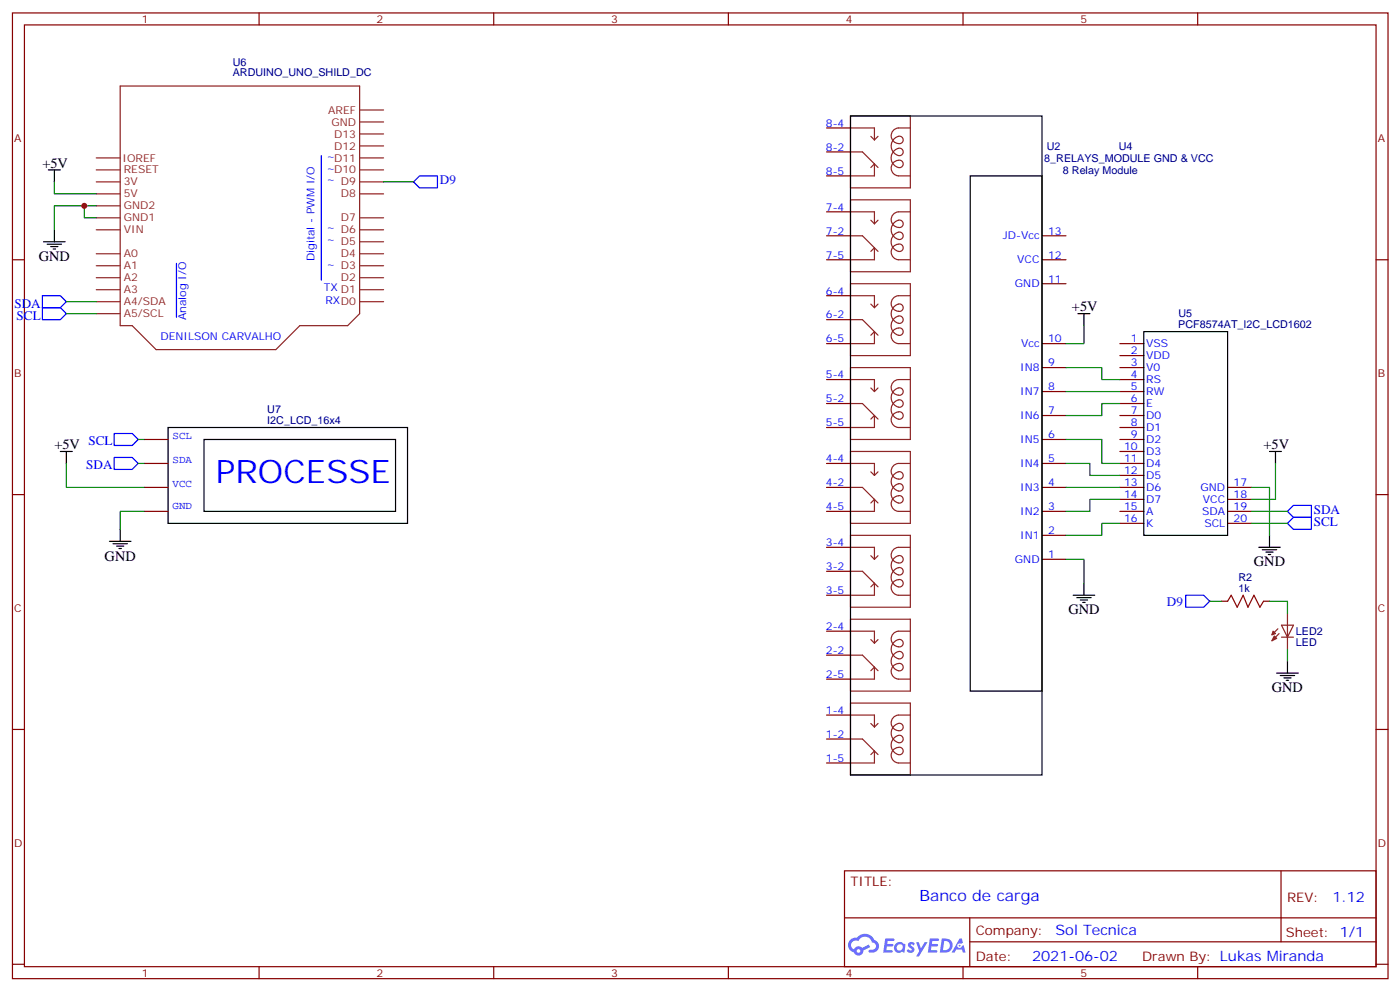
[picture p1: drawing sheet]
<svg xmlns="http://www.w3.org/2000/svg" width="413mm" height="292mm" viewBox="0 0 413 292" stroke-linecap="round" stroke-linejoin="round" font-family="sans-serif">
<g fill="none" stroke="#870000" stroke-width=".35">
<path d="M3.7 3.8h405.3v284.3h-405.3zM7.2 7.3h398.3v277.3h-398.3zM76.3 3.8v3.5M145.5 3.8v3.5M214.6 3.8v3.5M283.8 3.8v3.5M352.9 3.8v3.5M3.7 76.5h3.5M405.5 76.5h3.5M3.7 145.6h3.5M405.5 145.6h3.5M3.7 214.8h3.5"/>
<path d="M405.5 214.8h3.5M248.8 256.4h156.7v28.2h-156.7zM377.5 256.4v20.9M248.9 270.2h156.5M285.8 277.3h119.6M285.8 270.2v14.2M3.7 283.9h3.5M76.3 284.6v3.5M145.5 284.6v3.5M214.6 284.6v3.5M283.8 284.6v3.5M352.9 284.6v3.5"/>
<path d="M405.5 283.9h3.5"/>
</g>
<g fill="#5487ff">
<path d="M267.8 277.6a1.22 1.22 0 0 1 1.8 .2l-.4 .6a.47 .47 0 0 0-.4-.4 .47 .47 0 0 0-.5 .2l.2 .2a1.14 1.14 0 0 1 .8 1.8 1.14 1.14 0 0 1-2 0l-.2-.2 .5-.6 .7 .5a.29 .29 0 0 0 .4-.3 .29 .29 0 0 0-.3-.3 1.04 1.04 0 0 1-.6-1.7z"/>
<path d="M260.8 276.3h2.4l.3 .2-.1 .5-1.8 .1-.2 .8h1.6l.3 .4-.4 .4h-1.6l-.1 1.1h1.7l.2 .3-.2 .3-2.7 .1z"/>
<path d="M274 276.3h2.3l.4 .2-.2 .5-1.8 .1-.1 .8h1.5l.3 .4-.3 .4h-1.6l-.2 1.1h1.7l.2 .3-.2 .3-2.6 .1z"/>
<path d="M282.7 276.3h.7l.4 1.3-.6 .3a.69 .69 0 0 0-1.1 .3 .69 .69 0 0 0 .5 .9 .69 .69 0 0 0 .9-.6l.4-.2 .6 2.2h-.8l-.2-.9h-1.7l-.5 .9h-.9z"/>
<path d="M270 277.4h.7l.7 1.8 1.1-1.8h.8l-2.5 4.2h-.9l1-1.5z"/>
<path d="M277.5 276.3l-.6 4.2h1.4a2.11 2.11 0 0 0 2.4-2.1 2.11 2.11 0 0 0-2.5-2.1zM278.2 277.1a1.39 1.39 0 0 1 1.7 1.4 1.39 1.39 0 0 1-1.8 1.3h-.2z"/>
<path d="M263.8 277.9a1.54 1.54 0 0 0 0 2.2 1.54 1.54 0 0 0 2.1 .1l.6 .3 .3-2.3-.1-.3h-.5a1.49 1.49 0 0 0-2.4 0zM264.1 278.9a.95 .95 0 0 1 1.9 0 .95 .95 0 0 1-1.9 0z"/>
<path d="M250.6 276.7a2.18 2.18 0 0 0 1 3.7 1.44 1.44 0 0 0 1.7 .9 1.44 1.44 0 0 0 1.1-1.4l2-1.1-.4-.7-1.9 1a1.47 1.47 0 0 0-2.5 .4 1.39 1.39 0 0 1-.6-1.9 1.39 1.39 0 0 1 2-.5 2.12 2.12 0 0 1 2.1-1.3 2.12 2.12 0 0 1 1.9 1.7 1.14 1.14 0 0 1 1.1 1.4 1.14 1.14 0 0 1-1.6 .7 .43 .43 0 0 0-.6 .4 .43 .43 0 0 0 .4 .5 1.98 1.98 0 0 0 2.6-1.2 1.98 1.98 0 0 0-1.3-2.6 3.1 3.1 0 0 0-5.2-.6l-.9 .1zM252.4 280a.55 .55 0 0 1 1.1 0 .55 .55 0 0 1-1.1 0z"/>
<circle cx="282.8" cy="278.4" r=".26"/>
</g>
<path d="M361.7 177l1.1-1.7 1.8 3.5 1.7-3.5 1.4 3.5 1.8-3.5 1.8 3.5 1-1.8" fill="none" stroke="#a10000" stroke-width=".35"/>
<g fill="none" stroke="#870000" stroke-width=".35">
<path d="M243.6 37.7h7M243.6 44.7h7M243.6 51.8h7M243.6 76.5h7M243.6 69.4h7M243.6 62.4h7M307.1 76.5h7M307.1 69.4h7M243.6 94.1h7M243.6 87.1h7M307.1 83.5h7M243.6 101.2h7"/>
<path d="M243.6 118.8h7M243.6 111.8h7M307.1 115.3h7M307.1 108.2h7M307.1 101.2h7M330 115.3h7M330 108.2h7M330 101.2h7M330 118.8h7M330 111.8h7M330 104.7h7M42.5 136.5h7"/>
<path d="M42.5 129.4h7M243.6 136.5h7M243.6 125.9h7M307.1 136.5h7M307.1 129.4h7M307.1 122.3h7M330 136.5h7M330 129.4h7M330 122.3h7M330 125.9h7M330 132.9h7M330 140h7"/>
<path d="M42.5 150.6h7M42.5 143.5h7M243.6 150.6h7M243.6 143.5h7M307.1 157.6h7M307.1 150.6h7M307.1 143.5h7M330 150.6h7M330 143.5h7M330 147h7M330 154.1h7M361.7 150.6h7.1"/>
<path d="M361.7 143.5h7.1M361.7 147h7.1M361.7 154.1h7.1M243.6 168.2h7M243.6 161.1h7M243.6 175.3h7M307.1 164.7h7M360 177h1.7M372.3 177h1.8M243.6 192.9h7M243.6 185.8h7M243.6 200h7"/>
<path d="M243.6 217.6h7M243.6 210.5h7M243.6 224.6h7"/>
</g>
<g fill="none" stroke="#8c2424" stroke-width=".35">
<path d="M35.4 25.3h70.6v67.1l-3.6 3.5h-14.1l-7 7h-35.3l-7.1-7h-3.5zM106 39.4h7M106 35.9h7M106 32.4h7M250.6 34.1h17.7v21.2h-17.7zM250.6 37.7h7.1v3.5M268.3 37.7h-3.6a2.28 2.28 0 0 0-2 2.8 2.28 2.28 0 0 0 3 1.6 1.1 1.1 0 0 0 .3-1.4 1.1 1.1 0 0 0-1.3-.6 2.86 2.86 0 0 0-2.1 3.2 2.86 2.86 0 0 0 2.8 2.5 1.1 1.1 0 0 0 .7-1.4 1.1 1.1 0 0 0-1.4-.7 2.86 2.86 0 0 0-2.1 3.1 2.86 2.86 0 0 0 2.8 2.5 1.1 1.1 0 0 0 .7-1.4 1.1 1.1 0 0 0-1.4-.7 2.3 2.3 0 0 0-2.1 2.3 2.3 2.3 0 0 0 2.1 2.3h3.6M28.4 57.1h7M28.4 53.6h7M28.4 50h7M28.4 46.5h7M106 57.1h7"/>
<path d="M106 53.6h7M106 50h7M106 46.5h7M106 43h7M250.6 58.8h17.7v21.2h-17.7zM250.6 44.7h3.5l4.6 4.6M256.6 49.3l1.1-1v3.5h-7.1M256.6 40.1l1.1 1.1M258.7 40.1l-1 1.1M28.4 78.2h7M28.4 74.7h7M28.4 67.7h7"/>
<path d="M28.4 64.1h7M28.4 60.6h7M106 78.2h7M106 74.7h7M106 71.2h7M106 67.7h7M106 64.1h7M250.6 62.4h7.1v3.5M250.6 69.4h3.5l4.6 4.6M256.6 74l1.1-1v3.5h-7.1M256.6 64.8l1.1 1.1M258.7 64.8l-1 1.1"/>
<path d="M268.3 62.4h-3.6a2.28 2.28 0 0 0-2 2.7 2.28 2.28 0 0 0 3 1.7 1.1 1.1 0 0 0 .3-1.4 1.1 1.1 0 0 0-1.3-.6 2.86 2.86 0 0 0-2.1 3.2 2.86 2.86 0 0 0 2.8 2.5 1.1 1.1 0 0 0 .7-1.4 1.1 1.1 0 0 0-1.4-.7 2.86 2.86 0 0 0-2.1 3.1 2.86 2.86 0 0 0 2.8 2.5 1.1 1.1 0 0 0 .7-1.4 1.1 1.1 0 0 0-1.4-.7 2.3 2.3 0 0 0-2.1 2.3 2.3 2.3 0 0 0 2.1 2.3h3.6M28.4 88.8h7M28.4 85.3h7M28.4 81.8h7M28.4 92.4h7M106 88.8h7M106 85.3h7M106 81.8h7M250.6 83.5h17.7v21.2h-17.7zM250.6 87.1h7.1v3.5M250.6 94.1h3.5l4.6 4.6M256.6 98.7l1.1-1.1v3.6h-7.1"/>
<path d="M256.6 89.5l1.1 1.1M258.7 89.5l-1 1.1M268.3 87.1h-3.6a2.28 2.28 0 0 0-2 2.7 2.28 2.28 0 0 0 3 1.7 1.1 1.1 0 0 0 .3-1.4 1.1 1.1 0 0 0-1.3-.6 2.86 2.86 0 0 0-2.1 3.1 2.86 2.86 0 0 0 2.8 2.6 1.1 1.1 0 0 0 .7-1.4 1.1 1.1 0 0 0-1.4-.7 2.86 2.86 0 0 0-2.1 3.1 2.86 2.86 0 0 0 2.8 2.5 1.1 1.1 0 0 0 .7-1.4 1.1 1.1 0 0 0-1.4-.7 2.3 2.3 0 0 0-2.1 2.3 2.3 2.3 0 0 0 2.1 2.3h3.6M250.6 108.2h17.7v21.2h-17.7zM250.6 111.8h7.1v3.5M250.6 118.8h3.5l4.6 4.6M256.6 114.2l1.1 1.1M258.7 114.2l-1 1.1M268.3 111.8h-3.6a2.28 2.28 0 0 0-2 2.7 2.28 2.28 0 0 0 3 1.7 1.1 1.1 0 0 0 .3-1.4 1.1 1.1 0 0 0-1.3-.6 2.86 2.86 0 0 0-2.1 3.1 2.86 2.86 0 0 0 2.8 2.6 1.1 1.1 0 0 0 .7-1.4 1.1 1.1 0 0 0-1.4-.7 2.86 2.86 0 0 0-2.1 3.1 2.86 2.86 0 0 0 2.8 2.5 1.1 1.1 0 0 0 .7-1.4 1.1 1.1 0 0 0-1.4-.7 2.3 2.3 0 0 0-2.1 2.3 2.3 2.3 0 0 0 2.1 2.3h3.6M250.6 132.9h17.7v21.2h-17.7zM250.6 136.5h7.1v3.5M256.6 123.4l1.1-1.1v3.6h-7.1"/>
<path d="M256.6 138.9l1.1 1.1M258.7 138.9l-1 1.1M268.3 136.5h-3.6a2.28 2.28 0 0 0-2 2.7 2.28 2.28 0 0 0 3 1.7 1.1 1.1 0 0 0 .3-1.4 1.1 1.1 0 0 0-1.3-.6 2.86 2.86 0 0 0-2.1 3.1 2.86 2.86 0 0 0 2.8 2.5 1.1 1.1 0 0 0 .7-1.3 1.1 1.1 0 0 0-1.4-.7 2.86 2.86 0 0 0-2.1 3.1 2.86 2.86 0 0 0 2.8 2.5 1.1 1.1 0 0 0 .7-1.4 1.1 1.1 0 0 0-1.4-.7 2.3 2.3 0 0 0-2.1 2.3 2.3 2.3 0 0 0 2.1 2.3h3.6M250.6 157.6h17.7v21.2h-17.7zM250.6 143.5h3.5l3.6 3.5M257.7 147v3.6h-7.1M257.7 147l-1.1 1.1M257.7 147l1 1.1M250.6 161.1h7.1v3.6M250.6 168.2h3.5l4.6 4.6M256.6 172.8l1.1-1.1v3.6h-7.1M256.6 163.6l1.1 1.1"/>
<path d="M258.7 163.6l-1 1.1M268.3 161.1h-3.6a2.28 2.28 0 0 0-2 2.8 2.28 2.28 0 0 0 3 1.7 1.1 1.1 0 0 0 .3-1.4 1.1 1.1 0 0 0-1.3-.6 2.86 2.86 0 0 0-2.1 3.1 2.86 2.86 0 0 0 2.8 2.5 1.1 1.1 0 0 0 .7-1.3 1.1 1.1 0 0 0-1.4-.8 2.86 2.86 0 0 0-2.1 3.2 2.86 2.86 0 0 0 2.8 2.5 1.1 1.1 0 0 0 .7-1.4 1.1 1.1 0 0 0-1.4-.7 2.3 2.3 0 0 0-2.1 2.3 2.3 2.3 0 0 0 2.1 2.3h3.6M250.6 182.3h17.7v21.2h-17.7zM250.6 185.8h7.1v3.6M250.6 192.9h3.5l4.6 4.6M256.6 197.5l1.1-1.1v3.6h-7.1M256.6 188.3l1.1 1.1M258.7 188.3l-1 1.1M268.3 185.8h-3.6a2.28 2.28 0 0 0-2 2.8 2.28 2.28 0 0 0 3 1.6 1.1 1.1 0 0 0 .3-1.3 1.1 1.1 0 0 0-1.3-.6 2.86 2.86 0 0 0-2.1 3.1 2.86 2.86 0 0 0 2.8 2.5 1.1 1.1 0 0 0 .7-1.3 1.1 1.1 0 0 0-1.4-.8 2.86 2.86 0 0 0-2.1 3.2 2.86 2.86 0 0 0 2.8 2.5 1.1 1.1 0 0 0 .7-1.4 1.1 1.1 0 0 0-1.4-.7 2.3 2.3 0 0 0-2.1 2.3 2.3 2.3 0 0 0 2.1 2.3h3.6M376.6 185.1l-1.8 1.8M376.9 186.5l-2.1 2.2M377.6 184.1h3.5l-1.7 3.5z"/>
<path d="M377.6 187.6h3.5M379.4 180.6v10.5M250.6 207h17.7v21.2h-17.7zM250.6 210.5h7.1v3.6M250.6 217.6h3.5l4.6 4.6M256.6 213l1.1 1.1M258.7 213l-1 1.1M268.3 210.5h-3.6a2.28 2.28 0 0 0-2 2.8 2.28 2.28 0 0 0 3 1.6 1.1 1.1 0 0 0 .3-1.3 1.1 1.1 0 0 0-1.3-.6 2.86 2.86 0 0 0-2.1 3.1 2.86 2.86 0 0 0 2.8 2.5 1.1 1.1 0 0 0 .7-1.4 1.1 1.1 0 0 0-1.4-.7 2.86 2.86 0 0 0-2.1 3.2 2.86 2.86 0 0 0 2.8 2.5 1.1 1.1 0 0 0 .7-1.4 1.1 1.1 0 0 0-1.4-.7 2.3 2.3 0 0 0-2.1 2.3 2.3 2.3 0 0 0 2.1 2.2h3.6M256.6 222.2l1.1-1.1v3.5h-7.1"/>
</g>
<g fill="#8c2424" stroke="#8c2424" stroke-width=".35">
<path d="M375.1 185.8l.7 .7-1 .4z"/>
<path d="M375.5 187.3l.7 .7-1.4 .7z"/>
</g>
<g fill="none" stroke="#000" stroke-width=".35">
<path d="M250.6 34.1h56.5v194.1h-56.5zM14.3 50h3.5M16 50v3.6M285.9 51.8h21.2v151.7h-21.2zM12.8 71.2h6.4M13.9 71.9h4.2M15 72.6h2.1M15.7 73.3h.7M16 67.7v3.5M317.6 92.4h3.6M319.4 92.4v3.5M337 97.6h24.7v60h-24.7z"/>
<path d="M17.8 132.9h3.5M19.5 132.9v3.6M49.5 125.9h70.6v28.2h-70.6zM60.1 129.4h56.5v21.2h-56.5zM374.1 132.9h3.5M375.8 132.9v3.6M32.2 159.4h6.4M35.4 155.9v3.5M374.1 157.6v3.5M33.3 160.1h4.2M34.4 160.8h2.1M35.1 161.5h.7"/>
<path d="M316.2 175.3h6.4M317.3 176h4.2M318.3 176.7h2.2M319.1 177.4h.7M319.4 171.7v3.6M370.9 161.1h6.4M372 161.9h4.2M373 162.6h2.1M373.7 163.3h.7M376.2 198.2h6.4M377.3 198.9h4.2M378.3 199.6h2.1"/>
<path d="M379.4 194.7v3.5M379 200.3h.7"/>
</g>
<path d="M94.7 45.8v36.7M121.8 53.6l1.8-1.8h5.3v3.5h-5.3zM52 77.5v15.9M12.5 90.6h5.3l1.7 1.8-1.7 1.7h-5.3zM12.5 87.1h5.3l1.7 1.7-1.7 1.8h-5.3zM33.7 134.7h5.2l1.8 1.8-1.8 1.7h-5.2zM33.7 127.6h5.2l1.8 1.8-1.8 1.8h-5.2zM379.4 154.1l1.7-1.8h5.3v3.6h-5.3zM379.4 150.6l1.7-1.8h5.3v3.5h-5.3zM349.4 175.3h5.3l1.7 1.7-1.7 1.8h-5.3z" fill="none" stroke="#00f" stroke-width=".35"/>
<g fill="none" stroke="#008700" stroke-width=".35">
<path d="M16 53.6v3.5h12.4M113 53.6h8.8M24.8 60.6v3.5h3.6M28.4 60.6h-12.4v7.1M19.5 92.4h8.9M19.5 88.8h8.9M319.4 95.9v5.3h-5.3M314.1 108.2h10.6v3.6h5.3M314.1 115.3h15.9M330 118.8h-5.3v3.5h-10.6M19.5 136.5v7h23M40.7 129.4h1.8"/>
<path d="M40.7 136.5h1.8M314.1 136.5h7.1v3.5h8.8M314.1 129.4h10.6v7.1h5.3M375.8 136.5v10.5h-7M42.5 150.6h-7.1v5.3M314.1 143.5h15.9M330 154.1h-5.3v3.5h-10.6M330 147h-8.8v3.6h-7.1M368.8 143.5h5.3v14.1M368.8 154.1h10.6M368.8 150.6h10.6M314.1 164.7h5.3v7"/>
<path d="M356.4 177h3.6M374.1 177h5.3v3.6M379.4 191.1v3.6"/>
</g>
<circle cx="24.8" cy="60.6" r=".88" fill="#c00"/>
<text font-size="9.5" fill="#00f" x="63.6" y="142.3">PROCESSE</text>
<text font-size="4.6" fill="#00f" x="270.9" y="265.4">Banco de carga</text>
<g font-size="4.2">
<text x="12.5" y="49.3">+5V</text>
<text x="11.4" y="76.8">GND</text>
<text x="315.9" y="91.7">+5V</text>
<text x="16" y="132.2">+5V</text>
<text x="372.3" y="132.2">+5V</text>
<text x="30.8" y="165">GND</text>
<text x="369.5" y="166.8">GND</text>
<text x="314.8" y="180.9">GND</text>
<text x="374.8" y="203.8">GND</text>
</g>
<g font-size="4.2" fill="#00f">
<text x="392.6" y="265.7">1.12</text>
<text x="311" y="275.2">Sol Tecnica</text>
<text x="304.1" y="283">2021-06-02</text>
</g>
<g font-size="3.9" fill="#00f">
<text x="129.6" y="54.3">D9</text>
<text x="4.2" y="90.6">SDA</text>
<text x="4.9" y="94.1">SCL</text>
<text x="26.1" y="131.2">SCL</text>
<text x="25.4" y="138.2">SDA</text>
<text x="387.1" y="154.8">SCL</text>
<text x="387.1" y="151.3">SDA</text>
<text x="343.8" y="178.3">D9</text>
</g>
<g font-size="3.9" fill="#800">
<text x="250.6" y="261">TITLE:</text>
<text x="379.2" y="265.7">REV:</text>
<text x="287.5" y="275.2">Company:</text>
<text x="378.9" y="275.8">Sheet: 1/1</text>
<text x="287.5" y="282.9">Date:</text>
<text x="336.6" y="282.9">Drawn By: Lukas Miranda</text>
</g>
<g font-size="3.2" fill="#800">
<text x="41.8" y="6.8">1</text>
<text x="110.9" y="6.8">2</text>
<text x="180.1" y="6.8">3</text>
<text x="249.2" y="6.8">4</text>
<text x="318.3" y="6.8">5</text>
<text x="4.2" y="41.9">A</text>
<text x="406" y="41.9">A</text>
<text x="4.2" y="111.1">B</text>
<text x="406" y="111.1">B</text>
<text x="4.2" y="180.2">C</text>
<text x="406" y="180.2">C</text>
<text x="4.2" y="249.3">D</text>
<text x="406" y="249.3">D</text>
<text x="41.8" y="287.6">1</text>
<text x="110.9" y="287.6">2</text>
<text x="180.1" y="287.6">3</text>
<text x="249.2" y="287.6">4</text>
<text x="318.3" y="287.6">5</text>
</g>
<g font-size="3.2" fill="#000080">
<text x="68.6" y="22.5">ARDUINO_UNO_SHILD_DC</text>
<text x="68.6" y="19.3">U6</text>
<text x="307.7" y="47.6">8_RELAYS_MODULE GND &amp; VCC</text>
<text x="308.5" y="44.1">U2</text>
<text x="329.6" y="44.1">U4</text>
<text x="313.2" y="51.2">8 Relay Module</text>
<text x="347.2" y="93.5">U5</text>
<text x="347.2" y="96.6">PCF8574AT_I2C_LCD1602</text>
<text x="78.8" y="124.8">I2C_LCD_16x4</text>
<text x="78.8" y="121.7">U7</text>
<text x="364.9" y="171.1">R2</text>
<text x="364.9" y="174.2">1k</text>
<text x="381.8" y="190.2">LED</text>
<text x="381.8" y="187">LED2</text>
</g>
<g font-size="3.2" fill="#8d2323">
<text x="96.7" y="33.4">AREF</text>
<text x="97.6" y="37">GND</text>
<text x="98.4" y="40.5">D13</text>
<text x="36.1" y="47.6">IOREF</text>
<text x="98.4" y="44">D12</text>
<text x="36.5" y="51.1">RESET</text>
<text x="36.5" y="58.1">5V</text>
<text x="36.5" y="54.6">3V</text>
<text x="100.5" y="58.1">D8</text>
<text x="36.5" y="65.2">GND1</text>
<text x="36.5" y="61.7">GND2</text>
<text x="100.5" y="65.2">D7</text>
<text x="36.5" y="68.7">VIN</text>
<text x="36.5" y="75.8">A0</text>
<text x="100.5" y="75.8">D4</text>
<text x="36.5" y="82.8">A2</text>
<text x="36.5" y="79.3">A1</text>
<text x="100.5" y="82.8">D2</text>
<text x="36.5" y="89.9">A4/SDA</text>
<text x="36.5" y="86.4">A3</text>
<text x="36.5" y="93.4">A5/SCL</text>
</g>
<g font-size="3.2" fill="#00f">
<text x="243.4" y="37.3">8-4</text>
<text x="96.2" y="47.2">~D11</text>
<text x="243.4" y="44.4">8-2</text>
<text x="96.2" y="53.9">~ D9</text>
<text x="96.2" y="50.8">~D10</text>
<text x="243.4" y="51.4">8-5</text>
<text x="243.4" y="62">7-4</text>
<text x="96.2" y="71.6">~ D5</text>
<text x="96.2" y="68">~ D6</text>
<text x="243.4" y="69.1">7-2</text>
<text x="295.6" y="70.5">JD-Vcc</text>
<text x="308.8" y="69.1">13</text>
<text x="92.7" y="76.9" transform="rotate(-90 92.7 76.9)">Digital - PWM I/O</text>
<text x="243.4" y="76.1">7-5</text>
<text x="299.8" y="77.5">VCC</text>
<text x="308.8" y="76.1">12</text>
<text x="96.2" y="79">~ D3</text>
<text x="308.8" y="83.2">11</text>
<text x="95.4" y="85.7">TX D1</text>
<text x="95.9" y="89.6">RXD0</text>
<text x="243.4" y="86.7">6-4</text>
<text x="299.1" y="84.6">GND</text>
<text x="54.9" y="94.3" transform="rotate(-90 54.9 94.3)">Analog I/O</text>
<text x="243.4" y="93.8">6-2</text>
<text x="47.3" y="100.1">DENILSON CARVALHO</text>
<text x="243.4" y="100.8">6-5</text>
<text x="308.8" y="100.8">10</text>
<text x="333.3" y="100.8">1</text>
<text x="300.9" y="102.2">Vcc</text>
<text x="308.8" y="107.9">9</text>
<text x="333.3" y="104.4">2</text>
<text x="333.3" y="107.9">3</text>
<text x="337.7" y="102.2">VSS</text>
<text x="337.7" y="105.8">VDD</text>
<text x="243.4" y="111.4">5-4</text>
<text x="300.6" y="109.3">IN8</text>
<text x="333.3" y="111.4">4</text>
<text x="337.7" y="109.3">V0</text>
<text x="337.7" y="112.8">RS</text>
<text x="243.4" y="118.5">5-2</text>
<text x="300.6" y="116.3">IN7</text>
<text x="308.8" y="114.9">8</text>
<text x="333.3" y="114.9">5</text>
<text x="333.3" y="118.5">6</text>
<text x="337.7" y="116.3">RW</text>
<text x="337.7" y="119.9">E</text>
<text x="243.4" y="125.5">5-5</text>
<text x="300.6" y="123.4">IN6</text>
<text x="308.8" y="122">7</text>
<text x="333.3" y="122">7</text>
<text x="333.3" y="125.5">8</text>
<text x="337.7" y="123.4">D0</text>
<text x="50.9" y="129.4">SCL</text>
<text x="300.6" y="130.5">IN5</text>
<text x="308.8" y="129">6</text>
<text x="333.3" y="129">9</text>
<text x="337.7" y="126.9">D1</text>
<text x="337.7" y="130.5">D2</text>
<text x="50.9" y="136.5">SDA</text>
<text x="243.4" y="136.1">4-4</text>
<text x="300.6" y="137.5">IN4</text>
<text x="308.8" y="136.1">5</text>
<text x="331.2" y="132.6">10</text>
<text x="331.2" y="136.1">11</text>
<text x="337.7" y="134">D3</text>
<text x="337.7" y="137.5">D4</text>
<text x="50.9" y="143.5">VCC</text>
<text x="243.4" y="143.2">4-2</text>
<text x="308.8" y="143.2">4</text>
<text x="331.2" y="139.6">12</text>
<text x="331.2" y="143.2">13</text>
<text x="337.7" y="141">D5</text>
<text x="363.5" y="143.2">17</text>
<text x="50.9" y="149.8">GND</text>
<text x="300.6" y="144.6">IN3</text>
<text x="331.2" y="146.7">14</text>
<text x="337.7" y="144.6">D6</text>
<text x="337.7" y="148.1">D7</text>
<text x="353.8" y="144.6">GND</text>
<text x="354.4" y="148.1">VCC</text>
<text x="363.5" y="146.7">18</text>
<text x="243.4" y="150.2">4-5</text>
<text x="300.6" y="151.6">IN2</text>
<text x="308.8" y="150.2">3</text>
<text x="331.2" y="150.2">15</text>
<text x="331.2" y="153.7">16</text>
<text x="337.7" y="151.6">A</text>
<text x="337.7" y="155.2">K</text>
<text x="354.3" y="151.6">SDA</text>
<text x="354.9" y="155.2">SCL</text>
<text x="363.5" y="150.2">19</text>
<text x="363.5" y="153.7">20</text>
<text x="243.4" y="160.8">3-4</text>
<text x="300.6" y="158.7">IN1</text>
<text x="308.8" y="157.3">2</text>
<text x="243.4" y="167.9">3-2</text>
<text x="299.1" y="165.7">GND</text>
<text x="308.8" y="164.3">1</text>
<text x="243.4" y="174.9">3-5</text>
<text x="243.4" y="185.5">2-4</text>
<text x="243.4" y="192.5">2-2</text>
<text x="243.4" y="199.6">2-5</text>
<text x="243.4" y="210.2">1-4</text>
<text x="243.4" y="217.2">1-2</text>
<text x="243.4" y="224.3">1-5</text>
</g>
</svg>
